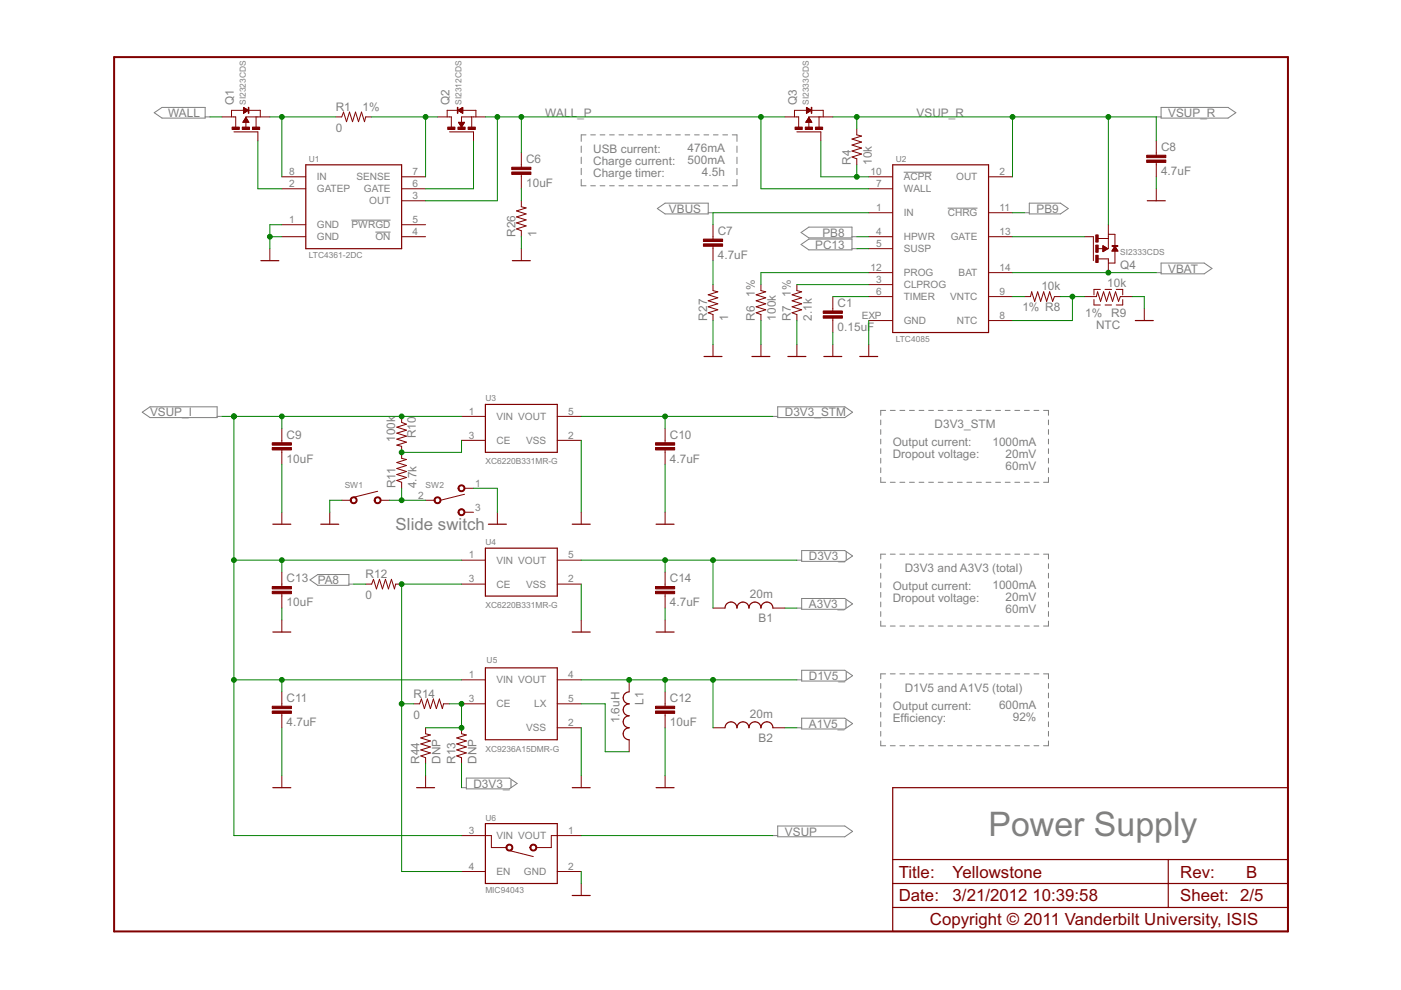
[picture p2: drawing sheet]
<svg xmlns="http://www.w3.org/2000/svg" width="297mm" height="210mm" viewBox="0 0 297 210" stroke-linecap="round" stroke-linejoin="round" font-family="sans-serif">
<g fill="none" stroke="#808080" stroke-width=".21">
<path d="M32.7 23.9l1.7-1.1h9.1v2.2h-9.1zM43.5 24.8h1M123.2 38v1.4h1M123.2 31v1.3M123.2 33.3v1.4M123.2 35.7v1.3M124.2 28.6h-1v1.4M125.2 28.6h1M125.2 39.4h1M127.2 28.6h1M127.2 39.4h1M129.2 28.6h1"/>
<path d="M129.2 39.4h1M131.2 28.6h1M131.2 39.4h1M133.2 28.6h1M133.2 39.4h1M135.3 28.6h.9M135.3 39.4h.9M137.2 28.6h1M137.2 39.4h1M139.3 28.6h1M139.3 39.4h1M141.2 28.6h1"/>
<path d="M141.2 39.4h1M143.3 28.6h1M143.3 39.4h1M145.2 28.6h1M145.2 39.4h1M147.3 28.6h1M147.3 39.4h1M149.2 28.6h1.1M149.2 39.4h1.1M151.3 28.6h1M151.3 39.4h1M153.2 28.6h1.1"/>
<path d="M153.2 39.4h1.1M155.3 28.6h1v1.4M156.3 38v1.4h-1M156.3 31v1.3M156.3 33.3v1.4M156.3 35.7v1.3M191.6 36.5h5.9M245.2 24.8h1M246.2 22.8h14.2l1.6 1.1-1.6 1.1h-14.2zM74.5 46.7h8.3M79.6 49.2h3.2M139.4 44.2l1.6-1.1h9.2v2.3h-9.2z"/>
<path d="M150.2 45.1h1M169.8 51.8l1.7-1.1h9.1v2.3h-9.1zM169.8 49.3l1.7-1.1h9.1v2.2h-9.1zM180.6 52.7h1.1M180.6 50.2h1.1M200.9 44.1h6.3M217.2 45.1h1M218.2 43.1h6.6l1.7 1.1-1.7 1.2h-6.6zM245.2 57.8h1M246.2 55.8h9.1l1.7 1.1-1.7 1.2h-9.1zM30.2 87.4l1.6-1.1h14.2v2.2h-14.2zM46 88.3h1.1"/>
<path d="M163.9 88.3h1M164.9 86.3h14.2l1.7 1.1-1.7 1.1h-14.2zM186.7 89v1.1M186.7 91.1v1M186.7 93.1v1M186.7 95.1v1.1M186.7 97.2v1M186.7 99.2v1M187.8 87h-1.1v1.1M188.8 87h1M190.8 87h1M192.8 87h1.1"/>
<path d="M194.9 87h1M196.9 87h1M198.9 87h1M201 87h1M203 87h1M205 87h1M207 87h1.1M209.1 87h1M211.1 87h1M213.1 87h1.1M215.2 87h1M217.2 87h1"/>
<path d="M219.2 87h1.1M221.3 87h1v1.1M222.3 89v1.1M222.3 91.1v1M222.3 93.1v1M222.3 95.1v1.1M222.3 97.2v1M222.3 99.2v1M169 118.8h1M170 116.7h9.1l1.7 1.2-1.7 1.1h-9.1zM186.7 101.2v1.1h1.1M186.7 119.5v1"/>
<path d="M187.8 117.5h-1.1v1M188.8 117.5h1M188.8 102.3h1M190.8 117.5h1M190.8 102.3h1M192.8 117.5h1.1M192.8 102.3h1.1M194.9 117.5h1M194.9 102.3h1M196.9 117.5h1M196.9 102.3h1M198.9 117.5h1"/>
<path d="M198.9 102.3h1M201 117.5h1M201 102.3h1M203 117.5h1M203 102.3h1M205 117.5h1M205 102.3h1M207 117.5h1.1M207 102.3h1.1M209.1 117.5h1M209.1 102.3h1M211.1 117.5h1"/>
<path d="M211.1 102.3h1M213.1 117.5h1.1M213.1 102.3h1.1M215.2 117.5h1M215.2 102.3h1M217.2 117.5h1M217.2 102.3h1M219.2 117.5h1.1M219.2 102.3h1.1M221.3 117.5h1v1M222.3 101.2v1.1h-1M222.3 119.5v1"/>
<path d="M65.7 123l1.7-1.2h6.6v2.3h-6.6zM74 123.8h1M169 128.9h1M170 126.9h9.1l1.7 1.1-1.7 1.2h-9.1zM186.7 131.7v1h1.1M186.7 121.5v1.1M186.7 123.6v1M186.7 125.6v1M186.7 127.6v1.1M186.7 129.7v1M188.8 132.7h1M190.8 132.7h1"/>
<path d="M192.8 132.7h1.1M194.9 132.7h1M196.9 132.7h1M198.9 132.7h1M201 132.7h1M203 132.7h1M205 132.7h1M207 132.7h1.1M209.1 132.7h1M211.1 132.7h1M213.1 132.7h1.1M215.2 132.7h1"/>
<path d="M217.2 132.7h1M219.2 132.7h1.1M222.3 121.5v1.1M222.3 123.6v1M222.3 125.6v1M222.3 127.6v1.1M222.3 129.7v1M222.3 131.7v1h-1M169 144.1h1M169 154.3h1M170 142.1h9.1l1.7 1.2-1.7 1.1h-9.1zM170 152.3h9.1l1.7 1.1-1.7 1.2h-9.1z"/>
<path d="M186.7 144.9v1M186.7 146.9v1.1M186.7 149v1M186.7 151v1M186.7 153v1.1M186.7 155.1v1M186.7 157.1v1h1.1M187.8 142.9h-1.1v1M188.8 142.9h1M188.8 158.1h1M190.8 142.9h1M190.8 158.1h1"/>
<path d="M192.8 142.9h1.1M192.8 158.1h1.1M194.9 142.9h1M194.9 158.1h1M196.9 142.9h1M196.9 158.1h1M198.9 142.9h1M198.9 158.1h1M201 142.9h1M201 158.1h1M203 142.9h1M203 158.1h1"/>
<path d="M205 142.9h1M205 158.1h1M207 142.9h1.1M207 158.1h1.1M209.1 142.9h1M209.1 158.1h1M211.1 142.9h1M211.1 158.1h1M213.1 142.9h1.1M213.1 158.1h1.1M215.2 142.9h1M215.2 158.1h1"/>
<path d="M217.2 142.9h1M217.2 158.1h1M219.2 142.9h1.1M219.2 158.1h1.1M221.3 142.9h1v1M222.3 144.9v1M222.3 146.9v1.1M222.3 149v1M222.3 151v1M222.3 153v1.1M222.3 155.1v1M222.3 157.1v1h-1"/>
<path d="M97.9 167h1M98.9 165h9.1l1.6 1.1-1.6 1.2h-9.1zM163.9 177.2h1M164.9 175.1h14.2l1.7 1.2-1.7 1.1h-14.2z"/>
</g>
<path d="M24.2 12.1h248.9v185.4h-248.9z" fill="none" stroke="#800000" stroke-width=".42"/>
<g fill="none" stroke="#800000" stroke-width=".25">
<path d="M64.8 34.9h20.4v17.8h-20.4zM189.3 34.9h20.3v35.6h-20.3zM55.3 55.3h3.8M108.6 55.3h3.8M243.2 42.6h3.9M149.3 75.6h3.8M159.4 75.6h3.8M167 75.6h3.9M174.7 75.6h3.8M182.3 75.6h3.8M240.7 68h3.8M102.9 85.7h15.3v10.2h-15.3z"/>
<path d="M57.8 111.1h3.9M68 111.1h3.8M102.9 116.2h15.3v10.2h-15.3zM103.5 111.1h3.9M121.3 111.1h3.8M139.1 111.1h3.8M57.8 134h3.9M121.3 134h3.8M139.1 134h3.8M153.7 128.9a1.27 1.27 0 0 1 1.3-1.2 1.27 1.27 0 0 1 1.3 1.2 1.27 1.27 0 0 1 1.2-1.2 1.27 1.27 0 0 1 1.3 1.2 1.27 1.27 0 0 1 1.3-1.2 1.27 1.27 0 0 1 1.2 1.2 1.27 1.27 0 0 1 1.3-1.2 1.27 1.27 0 0 1 1.3 1.2M102.9 141.6h15.3v15.2h-15.3zM133.4 146.7a1.27 1.27 0 0 0-1.3 1.3 1.27 1.27 0 0 0 1.3 1.2 1.27 1.27 0 0 0-1.3 1.3 1.27 1.27 0 0 0 1.3 1.3 1.27 1.27 0 0 0-1.3 1.2 1.27 1.27 0 0 0 1.3 1.3 1.27 1.27 0 0 0-1.3 1.3 1.27 1.27 0 0 0 1.3 1.2"/>
<path d="M153.7 154.3a1.27 1.27 0 0 1 1.3-1.3 1.27 1.27 0 0 1 1.3 1.3 1.27 1.27 0 0 1 1.2-1.3 1.27 1.27 0 0 1 1.3 1.3 1.27 1.27 0 0 1 1.3-1.3 1.27 1.27 0 0 1 1.2 1.3 1.27 1.27 0 0 1 1.3-1.3 1.27 1.27 0 0 1 1.3 1.3M57.8 167h3.9M88.3 167h3.8M102.9 174.6h15.3v12.7h-15.3zM121.3 167h3.8M139.1 167h3.8M189.3 167h83.8v30.5h-83.8zM121.3 189.9h3.8M189.3 192.4h83.8M189.3 187.3h83.8M189.3 182.2h83.8M247.7 182.2v10.2"/>
</g>
<g fill="none" stroke="#800000" stroke-width=".21">
<path d="M47.1 24.8h2.9v2.1M49.1 24.8v-1.4h6.1v1.4M49.6 28h5.1v1.9M51.6 25.8h1.1M51.6 24h.1M51.6 23.9h.2M51.6 23.9h.3M51.6 23.8h.4M51.6 23.7h.5M51.6 23.7h.6M51.6 23.6h.7M51.6 23.5h.8"/>
<path d="M51.6 23.5h.9M51.6 23.3h.9M51.6 23.2h.8M51.6 23.2h.7M51.6 23.1h.6M51.6 23h.5M51.6 23h.3M51.6 22.9h.2M51.6 22.8h.1M51.6 22.8l1 .6-1 .6zM51.6 25.7h1M51.7 25.6h.9"/>
<path d="M51.7 25.5h.8M51.8 25.5h.7M51.8 25.4h.6M51.9 25.3h.5M51.9 25.3h.4M52 25.2h.3M52 25.1h.3M52 25.1h.2M52.1 25h.1M52.1 24.9l.7 1h-1.3zM52.1 24.9h.1M54.3 24.8v2.1"/>
<path d="M57.2 24.8h-5.1v2.3M59.8 37.5h5M71.2 24.8h1.3l.3-1 .7 2 .6-2 .6 2 .7-2 .6 2 .6-2 .7 2 .2-1h1.3M85.2 37.5h5M92.8 24.8h2.9v2.1M94.8 24.8v-1.4h6.1v1.4M95.3 28h5.1v1.9M97.1 23.4l1-.6v1.2zM97.2 23.5h.9M97.2 25.9h1.3l-.6 1zM97.2 23.3h.9M97.2 26h1.3"/>
<path d="M97.3 26h1.1M97.3 23.5h.8M97.3 26.1h1.1M97.3 23.2h.8M97.4 26.2h.9M97.4 23.6h.7M97.4 23.2h.7M97.5 26.3h.7M97.5 26.4h.7M97.5 23.7h.6M97.5 26.5h.6M97.5 23.1h.6"/>
<path d="M97.6 26.5h.5M97.6 26.6h.5M97.6 23.7h.5M97.7 26.7h.3M97.7 23h.4M97.7 23.8h.4M97.7 26.8h.2M97.8 23h.3M97.8 26.9h.1M97.9 23.9h.2M97.9 22.9h.2M98 23.9h.1"/>
<path d="M98 22.8h.1M98.1 24h.1M100 24.8v2.1M102.9 24.8h-5v1.1M110.5 32.4v3.1M110.5 37v3M166.4 24.8h2.9v2.1M168.4 24.8v-1.4h6.1v1.4M169 28h5v1.9M170.9 25.8h1.2M171 25.8h1M171 24h.1"/>
<path d="M171 23.9h.1M171 23.9h.2M171 23.8h.3M171 23.7h.5M171 23.7h.6M171 23.6h.7M171 23.5h.8M171 23.5h.9M171 23.3h.9M171 23.2h.8M171 23.2h.6M171 23.1h.5"/>
<path d="M171 23h.4M171 23h.3M171 22.9h.2M171 22.8h.1M171 22.8l1 .6-1 .6zM171 25.7h1M171 25.6h.9M171.1 25.5h.8M171.2 25.5h.7M171.2 25.4h.6M171.2 25.3h.5M171.3 25.3h.4"/>
<path d="M171.3 25.2h.4M171.4 25.1h.2M171.4 25h.1M171.5 24.9l.6 1h-1.2zM171.5 24.9h.1M173.7 24.8v2.1M176.6 24.8h-5.1v2.3M181.7 27.3v1.3l1 .3-2.1 .6 2.1 .6-2.1 .7 2.1 .6-2.1 .6 2.1 .7-2.1 .6 1.1 .4v1.2M184.2 37.5h5.1M209.6 37.5h5.1M245.2 29.9v3M245.2 34.4v3.1"/>
<path d="M57.2 52.7v2.6M59.8 40h5M59.8 47.6h5M59.8 50.2h5M85.2 40h5M85.2 47.6h5M85.2 50.2h5M85.2 42.6h5M110.5 42.6v1.2l1 .3-2 .6 2 .7-2 .6 2 .6-2 .7 2 .6-2 .6 1 .4v1.3M110.5 52.7v2.6M151.2 47.6v3.1M151.2 52.2v3.1"/>
<path d="M184.2 40h5.1M184.2 50.2h5.1M184.2 45.1h5.1M184.2 52.7h5.1M184.2 57.8h5.1M209.6 50.2h5.1M209.6 45.1h5.1M209.6 57.8h5.1M229.9 50.2h1.9v5.1M232.8 50.6h2.2M232.8 54.9h2.2v2.9M233.8 52.1l1.1 .6-1.1 .7z"/>
<path d="M233.8 53.3h.1M233.8 53.3h.2M233.8 53.2h.3M233.8 53.1h.4M233.8 53.1h.5M233.8 53h.6M233.8 52.9h.7M233.8 52.9h.9M233.8 52.8h1M233.8 52.6h.9M233.8 52.6h.8M233.8 52.5h.7"/>
<path d="M233.8 52.4h.6M233.8 52.4h.5M233.8 52.3h.4M233.8 52.2h.3M233.8 52.2h.1M235 47.6v5.1h-2.3M235 49.7h1.4v2.5M235.8 53.1h1.2M235.9 53.1h1M235.9 53h1M235.9 52.9h.9M236 52.9h.8"/>
<path d="M236 52.8h.7M236.1 52.7h.6M236.1 52.6h.5M236.2 52.6h.4M236.2 52.5h.4M236.2 52.4h.3M236.3 52.4h.2M236.3 52.3h.1M236.4 52.2h.1M236.4 53.1v2.7h-1.4M236.4 52.2l.6 1h-1.2zM245.2 40v2.6"/>
<path d="M151.2 60.3v1.3l1 .3-2 .6 2 .6-2 .7 2 .6-2 .6 2 .7-2 .6 1 .4v1.3M151.2 73v2.6M161.3 60.3v1.3l1 .3-2 .6 2 .6-2 .7 2 .6-2 .6 2 .7-2 .6 1 .4v1.3M161.3 73v2.6M169 60.3v1.3l1 .3-2.1 .6 2.1 .6-2.1 .7 2.1 .6-2.1 .6 2.1 .7-2.1 .6 1.1 .4v1.3M169 73v2.6M176.6 62.9v3M176.6 67.5v3M176.6 73v2.6M184.2 60.3h5.1M184.2 62.9h5.1M184.2 68h5.1"/>
<path d="M184.2 73v2.6M209.6 62.9h5.1M209.6 68h5.1M217.2 62.9h1.3l.2-1 .7 2 .6-2 .6 2 .7-2 .6 2 .6-2 .7 2 .4-1h1.2M229.9 62.9h2.6l.2-1 .6 2 .7-2 .6 2 .6-2 .7 2 .6-2 .7 2 .3-1h2.6M231.9 63.5v1.2h1.4M233.3 61.4h-1.4v1.1M234.3 64.7h1.4M234.3 61.4h1.4M236.7 61.4h1.3v1.1M238 63.5v1.2h-1.3M242.6 65.4v2.6"/>
<path d="M59.8 90.8v3.1M59.8 95.4v3M85.2 88.3v1.3l1 .3-2.1 .7 2.1 .6-2.1 .6 2.1 .7-2.1 .6 2.1 .6-2.1 .7 1.1 .2v2.6l1 .2-2.1 .7 2.1 .6-2.1 .6 2.1 .7-2.1 .6 2.1 .6-2.1 .7 1.1 .4v1.2M97.9 93.4h5M97.9 88.3h5M118.2 93.4h5M118.2 88.3h5M141 90.8v3.1M141 95.4v3M59.8 108.6v2.5M69.9 108.6v2.5M72.5 106.1h1.9"/>
<path d="M80.1 104.2l-5.1 1.2M80.7 106.1h1.9M90.2 106.1h1.9M97.9 118.8h5M98.5 104.8l-5.1 1.3M98.5 103.5h1.9M98.5 108.6h1.9M105.5 108.6v2.5M118.2 118.8h5M123.2 108.6v2.5M141 108.6v2.5M59.8 121.3v3.1"/>
<path d="M59.8 125.9v3M59.8 131.5v2.5M77.5 123.8h1.3l.4-1 .6 2.1 .7-2.1 .6 2.1 .6-2.1 .7 2.1 .6-2.1 .6 2.1 .3-1.1h1.3M97.9 123.8h5M118.2 123.8h5M123.2 131.5v2.5M141 121.3v3.1M141 125.9v3M141 131.5v2.5M151.2 128.9h2.5M163.9 128.9h2.5M59.8 146.7v3"/>
<path d="M59.8 151.3v3M87.7 149.2h1.3l.3-1 .7 2 .6-2 .6 2 .7-2 .6 2 .7-2 .6 2 .2-1h1.3M90.2 154.3v1.3l1 .2-2 .7 2 .6-2 .6 2 .7-2 .6 2 .6-2 .7 1 .4v1.2M97.9 154.3v1.3l1 .2-2.1 .7 2.1 .6-2.1 .6 2.1 .7-2.1 .6 2.1 .6-2.1 .7 1.1 .4v1.2M97.9 149.2h5M97.9 144.1h5M118.2 154.3h5M118.2 149.2h5M118.2 144.1h5M133.4 144.1v2.6M133.4 156.8v2.6M141 146.7v3"/>
<path d="M141 151.3v3M151.2 154.3h2.5M163.9 154.3h2.5M59.8 164.5v2.5M90.2 164.5v2.5M97.9 177.2h6.3v2.5h3.2M123.2 164.5v2.5M123.2 177.2h-6.3v2.5h-3.2M141 164.5v2.5M97.9 184.8h5M108 180.3l5.1 1.3M118.2 184.8h5"/>
<path d="M123.2 187.3v2.6"/>
</g>
<g fill="#800000" stroke="#800000" stroke-width=".21">
<path d="M174.5 67h4.1v.5h-4.1z"/>
<path d="M174.5 65.9h4.1v.5h-4.1z"/>
<path d="M94.9 26.9h1.6v.6h-1.6z"/>
<path d="M97.1 26.9h1.5v.6h-1.5z"/>
<path d="M99.3 26.9h1.5v.6h-1.5z"/>
<path d="M97 22.8h.1v1.2h-.1z"/>
<path d="M49.2 26.9h1.5v.6h-1.5z"/>
<path d="M51.4 26.9h1.5v.6h-1.5z"/>
<path d="M53.5 26.9h1.6v.6h-1.6z"/>
<path d="M52.6 22.8h.2v1.2h-.2z"/>
<path d="M168.6 26.9h1.5v.6h-1.5z"/>
<path d="M170.7 26.9h1.6v.6h-1.6z"/>
<path d="M172.9 26.9h1.5v.6h-1.5z"/>
<path d="M172 22.8h.1v1.2h-.1z"/>
<path d="M232.3 54.1h.5v1.5h-.5z"/>
<path d="M232.3 52h.5v1.5h-.5z"/>
<path d="M232.3 49.8h.5v1.5h-.5z"/>
<path d="M235.8 52.1h1.2v.1h-1.2z"/>
<path d="M108.5 36.5h4.1v.5h-4.1z"/>
<path d="M108.5 35.5h4.1v.5h-4.1z"/>
<path d="M243.1 33.9h4.1v.5h-4.1z"/>
<path d="M243.1 32.9h4.1v.5h-4.1z"/>
<path d="M149.1 51.7h4.1v.5h-4.1z"/>
<path d="M149.1 50.7h4.1v.5h-4.1z"/>
<path d="M57.7 125.4h4.1v.5h-4.1z"/>
<path d="M57.7 124.4h4.1v.5h-4.1z"/>
<path d="M139 125.4h4v.5h-4z"/>
<path d="M139 124.4h4v.5h-4z"/>
<path d="M57.7 94.9h4.1v.5h-4.1z"/>
<path d="M57.7 93.9h4.1v.5h-4.1z"/>
<path d="M139 94.9h4v.5h-4z"/>
<path d="M139 93.9h4v.5h-4z"/>
<path d="M57.7 150.7h4.1v.6h-4.1z"/>
<path d="M57.7 149.7h4.1v.5h-4.1z"/>
<path d="M139 150.7h4v.6h-4z"/>
<path d="M139 149.7h4v.5h-4z"/>
</g>
<g fill="#800000" stroke="#800000" stroke-width=".21">
<path d="M107.4 179.2a.73 .73 0 0 1 1.2 .1 .73 .73 0 0 1-.4 1.1 .73 .73 0 0 1-.9-.7h.2a.53 .53 0 0 1 .7-.5 .53 .53 0 0 1 .2 .9 .53 .53 0 0 1-.9-.2v-.2h-.2z" fill-rule="evenodd"/>
<path d="M112.5 179.2a.73 .73 0 0 1 1.2 .1 .73 .73 0 0 1-.4 1.1 .73 .73 0 0 1-.9-.7h.1a.53 .53 0 0 1 .8-.5 .53 .53 0 0 1 .2 .9 .53 .53 0 0 1-.9-.2l-.1-.2h-.1z" fill-rule="evenodd"/>
<path d="M74.4 105.6a.74 .74 0 0 1 1.2 0 .74 .74 0 0 1-.4 1.1 .74 .74 0 0 1-.9-.6h.1a.53 .53 0 0 1 .7-.6 .53 .53 0 0 1 .3 .9 .53 .53 0 0 1-.9-.2l-.1-.1h-.1z" fill-rule="evenodd"/>
<path d="M79.5 105.6a.74 .74 0 0 1 1.2 0 .74 .74 0 0 1-.4 1.1 .74 .74 0 0 1-1-.6h.2a.53 .53 0 0 1 .7-.6 .53 .53 0 0 1 .2 .9 .53 .53 0 0 1-.8-.2l-.1-.1h-.2z" fill-rule="evenodd"/>
<path d="M92.2 105.6a.74 .74 0 0 1 1.2 0 .74 .74 0 0 1-.4 1.1 .74 .74 0 0 1-1-.6h.2a.53 .53 0 0 1 .7-.6 .53 .53 0 0 1 .2 .9 .53 .53 0 0 1-.8-.2l-.1-.1h-.2z" fill-rule="evenodd"/>
<path d="M97.3 103a.74 .74 0 0 1 1.2 .1 .74 .74 0 0 1-.4 1.1 .74 .74 0 0 1-1-.7h.2a.53 .53 0 0 1 .7-.5 .53 .53 0 0 1 .2 .8 .53 .53 0 0 1-.9-.1v-.2h-.2z" fill-rule="evenodd"/>
<path d="M97.3 108.1a.74 .74 0 0 1 1.2 .1 .74 .74 0 0 1-.4 1.1 .74 .74 0 0 1-1-.7h.2a.53 .53 0 0 1 .7-.5 .53 .53 0 0 1 .2 .8 .53 .53 0 0 1-.9-.1v-.2h-.2z" fill-rule="evenodd"/>
</g>
<g fill="none" stroke="#008000" stroke-width=".21">
<path d="M44.5 24.8h2.6M54.7 29.9v10.1h5.1M57.2 24.8h14M59.8 24.8v12.7M78.8 24.8h14M90.2 24.8v12.7M100.4 29.9v10.1h-10.2M102.9 24.8h63.5M105.5 24.8v17.8h-15.3M110.5 24.8v7.6M161.3 24.8v15.2h22.9M174 29.9v7.6h10.2"/>
<path d="M176.6 24.8h68.6v5.1M181.7 24.8v2.5M181.7 34.9v2.6M214.7 24.8v12.7M235 24.8v22.8M245.2 37.5v2.5M57.2 50.2h2.6M59.8 47.6h-2.6v5.1M110.5 40v2.6M110.5 50.2v2.5M151.2 55.3v5M181.7 50.2h2.5"/>
<path d="M181.7 52.7h2.5M184.2 45.1h-33v2.5M184.2 57.8h-22.9v2.5M214.7 45.1h2.5M214.7 50.2h15.2M214.7 57.8h30.5M151.2 68v5M161.3 68v5M169 68v5M169 60.3h15.2M176.6 62.9h7.6M176.6 70.5v2.5"/>
<path d="M184.2 68v5M214.7 62.9h2.5M224.8 62.9h5.1M227.4 62.9v5.1h-12.7M240.1 62.9h2.5v2.5M47.1 88.3h50.8M49.6 88.3v88.9h48.3M59.8 88.3v2.5M59.8 98.4v10.2M97.9 93.4v2.5h-12.7M123.2 93.4v15.2M123.2 88.3h40.7"/>
<path d="M141 88.3v2.5M141 98.4v10.2M49.6 118.8h48.3M59.8 118.8v2.5M72.5 106.1h-2.6v2.5M82.6 106.1h7.6M85.2 103.5v2.6M100.4 103.5h5.1v5.1M123.2 118.8h45.8M141 118.8v2.5M151.2 118.8v10.1M59.8 128.9v2.6"/>
<path d="M75 123.8h2.5M97.9 123.8h-12.7v61h12.7M123.2 123.8v7.7M141 128.9v2.6M166.4 128.9h2.6M49.6 144.1h48.3M59.8 144.1v2.6M59.8 154.3v10.2M85.2 149.2h2.5M95.3 149.2h2.6v5.1h-7.7M123.2 154.3v10.2M123.2 144.1h45.8"/>
<path d="M123.2 149.2h5.1v10.2h5.1M141 144.1v2.6M141 154.3v10.2M151.2 144.1v10.2M166.4 154.3h2.6M90.2 161.9v2.6M97.9 161.9v5.1M123.2 177.2h40.7M123.2 184.8v2.5"/>
</g>
<g fill="#008000" stroke="#008000" stroke-width=".21">
<circle cx="59.8" cy="24.8" r=".51"/>
<circle cx="57.2" cy="50.2" r=".51"/>
<circle cx="161.3" cy="24.8" r=".51"/>
<circle cx="105.5" cy="24.8" r=".51"/>
<circle cx="110.5" cy="24.8" r=".51"/>
<circle cx="181.7" cy="37.5" r=".51"/>
<circle cx="235" cy="24.8" r=".51"/>
<circle cx="214.7" cy="24.8" r=".51"/>
<circle cx="181.7" cy="24.8" r=".51"/>
<circle cx="235" cy="57.8" r=".51"/>
<circle cx="227.4" cy="62.9" r=".51"/>
<circle cx="141" cy="88.3" r=".51"/>
<circle cx="49.6" cy="88.3" r=".51"/>
<circle cx="49.6" cy="118.8" r=".51"/>
<circle cx="49.6" cy="144.1" r=".51"/>
<circle cx="85.2" cy="88.3" r=".51"/>
<circle cx="59.8" cy="88.3" r=".51"/>
<circle cx="59.8" cy="118.8" r=".51"/>
<circle cx="59.8" cy="144.1" r=".51"/>
<circle cx="90.2" cy="24.8" r=".51"/>
<circle cx="151.2" cy="118.8" r=".51"/>
<circle cx="141" cy="118.8" r=".51"/>
<circle cx="151.2" cy="144.1" r=".51"/>
<circle cx="133.4" cy="144.1" r=".51"/>
<circle cx="141" cy="144.1" r=".51"/>
<circle cx="85.2" cy="123.8" r=".51"/>
<circle cx="85.2" cy="149.2" r=".51"/>
<circle cx="97.9" cy="154.3" r=".51"/>
<circle cx="97.9" cy="149.2" r=".51"/>
<circle cx="85.2" cy="95.9" r=".51"/>
<circle cx="85.2" cy="106.1" r=".51"/>
</g>
<text font-size="8" fill="#808080" x="209.6" y="177.2">Power Supply</text>
<text font-size="4" fill="#808080" x="83.9" y="112.4">Slide switch</text>
<g font-size="4" fill="#800000">
<text x="190.5" y="191.1">Date:</text>
<text x="190.5" y="186.1">Title:</text>
<text x="202" y="191.1">3/21/2012</text>
<text x="202" y="186.1">Yellowstone</text>
<text x="218.9" y="191.1">10:39:58</text>
<text x="250.2" y="191.1">Sheet: 2/5</text>
<text x="250.2" y="186.1">Rev:</text>
<text x="264.2" y="186.1">B</text>
<text x="197.1" y="196.2">Copyright © 2011 Vanderbilt University, ISIS</text>
</g>
<g font-size="2.8" fill="#808080">
<text x="49.6" y="22.3" transform="rotate(-90 49.6 22.3)">Q1</text>
<text x="71.2" y="23.5">R1</text>
<text x="76.9" y="23.5">1%</text>
<text x="95.3" y="22.3" transform="rotate(-90 95.3 22.3)">Q2</text>
<text x="169" y="22.3" transform="rotate(-90 169 22.3)">Q3</text>
<text x="35.6" y="24.8">WALL</text>
<text x="71.2" y="28">0</text>
<text x="115.6" y="24.8">WALL_P</text>
<text x="194.4" y="24.8">VSUP_R</text>
<text x="247.7" y="24.8">VSUP_R</text>
<text x="111.6" y="34.6">C6</text>
<text x="125.8" y="32.4">USB current:</text>
<text x="125.8" y="35">Charge current:</text>
<text x="145.8" y="32.3">476mA</text>
<text x="145.8" y="34.8">500mA</text>
<text x="180.4" y="35" transform="rotate(-90 180.4 35)">R4</text>
<text x="184.8" y="35" transform="rotate(-90 184.8 35)">10k</text>
<text x="246.2" y="32">C8</text>
<text x="111.6" y="39.7">10uF</text>
<text x="125.8" y="37.5">Charge timer:</text>
<text x="148.8" y="37.4">4.5h</text>
<text x="246.2" y="37.1">4.7uF</text>
<text x="141.8" y="45.1">VBUS</text>
<text x="219.7" y="45.1">PB9</text>
<text x="109.3" y="50.2" transform="rotate(-90 109.3 50.2)">R26</text>
<text x="113.7" y="50.2" transform="rotate(-90 113.7 50.2)">1</text>
<text x="152.2" y="49.8">C7</text>
<text x="172.8" y="52.7">PC13</text>
<text x="174.4" y="50.2">PB8</text>
<text x="152.2" y="54.9">4.7uF</text>
<text x="237.5" y="57">Q4</text>
<text x="247.7" y="57.8">VBAT</text>
<text x="160.1" y="62.9" transform="rotate(-90 160.1 62.9)">1%</text>
<text x="167.7" y="62.9" transform="rotate(-90 167.7 62.9)">1%</text>
<text x="177.6" y="65">C1</text>
<text x="216.8" y="65.9">1% R8</text>
<text x="220.8" y="61.5">10k</text>
<text x="234.8" y="60.9">10k</text>
<text x="149.9" y="68" transform="rotate(-90 149.9 68)">R27</text>
<text x="154.4" y="68" transform="rotate(-90 154.4 68)">1</text>
<text x="160.1" y="68" transform="rotate(-90 160.1 68)">R6</text>
<text x="164.5" y="68" transform="rotate(-90 164.5 68)">100k</text>
<text x="167.7" y="68" transform="rotate(-90 167.7 68)">R7</text>
<text x="172.1" y="68" transform="rotate(-90 172.1 68)">2.1k</text>
<text x="177.6" y="70.1">0.15uF</text>
<text x="230.1" y="67.2">1% R9</text>
<text x="232.4" y="69.7">NTC</text>
<text x="31.8" y="88.3">VSUP_I</text>
<text x="166.4" y="88.3">D3V3_STM</text>
<text x="60.8" y="93">C9</text>
<text x="83.7" y="93.7" transform="rotate(-90 83.7 93.7)">100k</text>
<text x="88.2" y="92.9" transform="rotate(-90 88.2 92.9)">R10</text>
<text x="142" y="93">C10</text>
<text x="189.3" y="94.6">Output current:</text>
<text x="198.2" y="90.8">D3V3_STM</text>
<text x="210.4" y="94.5">1000mA</text>
<text x="60.8" y="98.1">10uF</text>
<text x="142" y="98.1">4.7uF</text>
<text x="189.3" y="97.2">Dropout voltage:</text>
<text x="213.2" y="97">20mV</text>
<text x="213.2" y="99.6">60mV</text>
<text x="83.9" y="103.5" transform="rotate(-90 83.9 103.5)">R11</text>
<text x="88.3" y="103.5" transform="rotate(-90 88.3 103.5)">4.7k</text>
<text x="171.5" y="118.8">D3V3_I</text>
<text x="60.8" y="123.5">C13</text>
<text x="67.4" y="123.8">PA8</text>
<text x="77.5" y="122.6">R12</text>
<text x="142" y="123.5">C14</text>
<text x="189.3" y="125.1">Output current:</text>
<text x="191.8" y="121.3">D3V3 and A3V3 (total)</text>
<text x="210.4" y="125">1000mA</text>
<text x="60.8" y="128.5">10uF</text>
<text x="77.5" y="127">0</text>
<text x="142" y="128.5">4.7uF</text>
<text x="159" y="126.9">20m</text>
<text x="160.8" y="132">B1</text>
<text x="171.5" y="128.9">A3V3_I</text>
<text x="189.3" y="127.6">Dropout voltage:</text>
<text x="213.2" y="127.5">20mV</text>
<text x="213.2" y="130.1">60mV</text>
<text x="60.8" y="148.9">C11</text>
<text x="87.7" y="148">R14</text>
<text x="136.4" y="149.5" transform="rotate(-90 136.4 149.5)">L1</text>
<text x="142" y="148.9">C12</text>
<text x="171.5" y="144.2">D1V5_I</text>
<text x="191.8" y="146.7">D1V5 and A1V5 (total)</text>
<text x="60.8" y="153.9">4.7uF</text>
<text x="87.7" y="152.4">0</text>
<text x="131.4" y="153.4" transform="rotate(-90 131.4 153.4)">1.6uH</text>
<text x="142" y="153.9">10uF</text>
<text x="159" y="152.3">20m</text>
<text x="171.5" y="154.3">A1V5_I</text>
<text x="189.3" y="150.5">Output current:</text>
<text x="189.3" y="153">Efficiency:</text>
<text x="211.8" y="150.4">600mA</text>
<text x="214.7" y="152.9">92%</text>
<text x="89" y="161.9" transform="rotate(-90 89 161.9)">R44</text>
<text x="93.4" y="161.9" transform="rotate(-90 93.4 161.9)">DNP</text>
<text x="96.6" y="161.9" transform="rotate(-90 96.6 161.9)">R13</text>
<text x="101" y="161.9" transform="rotate(-90 101 161.9)">DNP</text>
<text x="160.8" y="157.4">B2</text>
<text x="100.4" y="167">D3V3_I</text>
<text x="166.4" y="177.2">VSUP</text>
</g>
<g font-size="2.4" fill="#808080">
<text x="61.3" y="37.1">8</text>
<text x="61.3" y="39.7">2</text>
<text x="67.2" y="38.3">IN</text>
<text x="67.2" y="40.8">GATEP</text>
<text x="75.6" y="38.3">SENSE</text>
<text x="77.1" y="40.8">GATE</text>
<text x="87.5" y="37.1">7</text>
<text x="87.5" y="39.7">6</text>
<text x="184.6" y="37.1">10</text>
<text x="185.7" y="39.7">7</text>
<text x="191.6" y="40.8">WALL</text>
<text x="191.6" y="38.3">ACPR</text>
<text x="202.7" y="38.3">OUT</text>
<text x="211.9" y="37.1">2</text>
<text x="61.3" y="47.3">1</text>
<text x="78.3" y="43.3">OUT</text>
<text x="87.5" y="47.3">5</text>
<text x="87.5" y="42.2">3</text>
<text x="185.7" y="44.8">1</text>
<text x="191.6" y="45.9">IN</text>
<text x="200.9" y="45.9">CHRG</text>
<text x="211.9" y="44.8">11</text>
<text x="67.2" y="48.4">GND</text>
<text x="67.2" y="51">GND</text>
<text x="74.5" y="48.4">PWRGD</text>
<text x="79.6" y="51">ON</text>
<text x="87.5" y="49.8">4</text>
<text x="185.7" y="49.8">4</text>
<text x="185.7" y="52.4">5</text>
<text x="191.6" y="51">HPWR</text>
<text x="191.6" y="53.5">SUSP</text>
<text x="201.6" y="51">GATE</text>
<text x="211.9" y="49.8">13</text>
<text x="184.6" y="57.5">12</text>
<text x="185.7" y="60">3</text>
<text x="191.6" y="58.6">PROG</text>
<text x="203.3" y="58.6">BAT</text>
<text x="211.9" y="57.5">14</text>
<text x="185.7" y="62.5">6</text>
<text x="191.6" y="61.1">CLPROG</text>
<text x="191.6" y="63.7">TIMER</text>
<text x="201.4" y="63.7">VNTC</text>
<text x="211.9" y="62.5">9</text>
<text x="182.7" y="67.6">EXP</text>
<text x="191.6" y="68.7">GND</text>
<text x="202.8" y="68.7">NTC</text>
<text x="211.9" y="67.6">8</text>
<text x="99.4" y="87.9">1</text>
<text x="105.3" y="89">VIN VOUT</text>
<text x="120.5" y="87.9">5</text>
<text x="99.4" y="93">3</text>
<text x="105.3" y="94.1">CE</text>
<text x="111.6" y="94.1">VSS</text>
<text x="120.5" y="93">2</text>
<text x="88.7" y="105.7">2</text>
<text x="100.7" y="103.2">1</text>
<text x="100.7" y="108.2">3</text>
<text x="99.4" y="118.4">1</text>
<text x="105.3" y="119.5">VIN VOUT</text>
<text x="120.5" y="118.4">5</text>
<text x="99.4" y="123.5">3</text>
<text x="105.3" y="124.6">CE</text>
<text x="111.6" y="124.6">VSS</text>
<text x="120.5" y="123.5">2</text>
<text x="99.4" y="143.8">1</text>
<text x="120.5" y="143.8">4</text>
<text x="99.4" y="148.9">3</text>
<text x="105.3" y="144.9">VIN VOUT</text>
<text x="105.3" y="150">CE</text>
<text x="113.2" y="150">LX</text>
<text x="120.5" y="148.9">5</text>
<text x="111.6" y="155.1">VSS</text>
<text x="120.5" y="154">2</text>
<text x="99.4" y="176.8">3</text>
<text x="105.3" y="177.9">VIN VOUT</text>
<text x="120.5" y="176.8">1</text>
<text x="99.4" y="184.4">4</text>
<text x="105.3" y="185.5">EN</text>
<text x="111.1" y="185.5">GND</text>
<text x="120.5" y="184.4">2</text>
</g>
<g font-size="2" fill="#808080">
<text x="52.1" y="22.3" transform="rotate(-90 52.1 22.3)">SI2323CDS</text>
<text x="97.8" y="22.3" transform="rotate(-90 97.8 22.3)">SI2312CDS</text>
<text x="171.5" y="22.3" transform="rotate(-90 171.5 22.3)">SI2333CDS</text>
<text x="65.5" y="34.3">U1</text>
<text x="189.9" y="34.3">U2</text>
<text x="65.5" y="54.6">LTC4361-2DC</text>
<text x="237.5" y="54">SI2333CDS</text>
<text x="189.9" y="72.4">LTC4085</text>
<text x="102.9" y="85">U3</text>
<text x="102.9" y="98.4">XC6220B331MR-G</text>
<text x="73.1" y="103.5">SW1</text>
<text x="90.2" y="103.5">SW2</text>
<text x="102.9" y="115.5">U4</text>
<text x="102.9" y="128.9">XC6220B331MR-G</text>
<text x="103.2" y="140.6">U5</text>
<text x="102.9" y="159.4">XC9236A15DMR-G</text>
<text x="102.9" y="174">U6</text>
<text x="102.9" y="189.2">MIC94043</text>
</g>
</svg>
